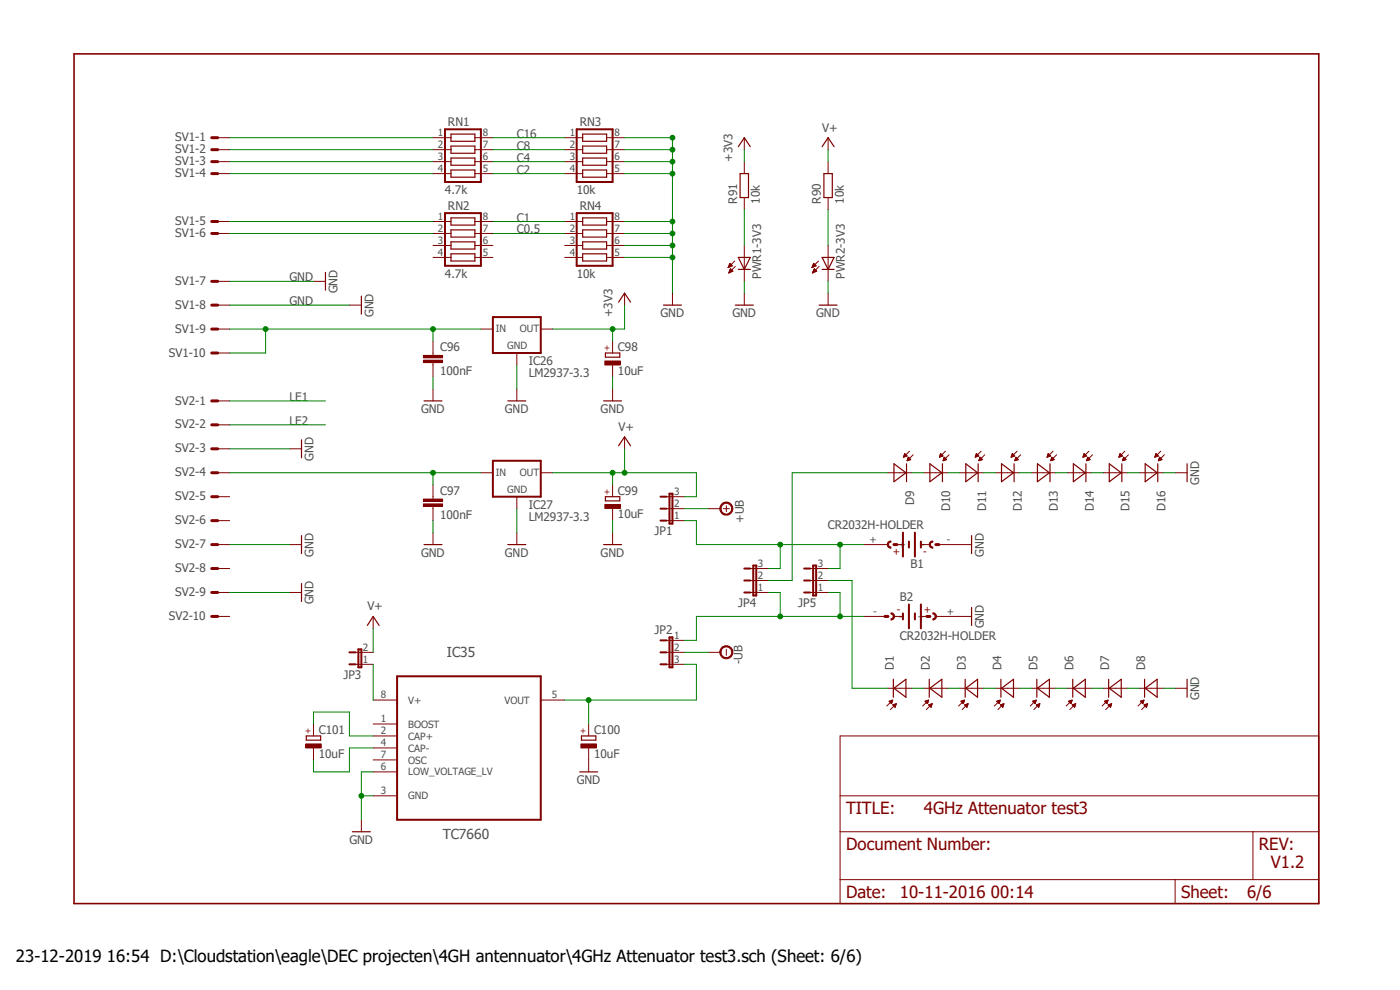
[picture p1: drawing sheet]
<svg xmlns="http://www.w3.org/2000/svg" width="297mm" height="210mm" viewBox="0 0 297 210" stroke-linecap="round" stroke-linejoin="round" font-family="sans-serif">
<path d="M15.2 11.1l265 181.1M280.2 11.1l-265 181.1" fill="none" stroke="#fff" stroke-width=".21"/>
<path d="M15.7 11.4h264.1v180.3h-264.1z" fill="none" stroke="#800000" stroke-width=".34"/>
<g fill="none" stroke="#800000" stroke-width=".21">
<path d="M46.2 29.2h2.5M46.2 31.7h2.5M46.2 34.3h2.5M46.2 36.8h2.5M91.9 29.2h3.8M91.9 31.7h3.8M91.9 34.3h3.8M91.9 36.8h3.8M100.8 29.2h3.8M100.8 31.7h3.8M100.8 34.3h3.8M100.8 36.8h3.8"/>
<path d="M119.8 29.2h3.8M119.8 31.7h3.8M119.8 34.3h3.8M119.8 36.8h3.8M128.7 29.2h3.8M128.7 31.7h3.8M128.7 34.3h3.8M128.7 36.8h3.8M157.9 29.2v2.5M157.9 34.3v2.5M175.7 29.2v2.5M175.7 34.3v2.5"/>
<path d="M46.2 47h2.5M46.2 49.5h2.5M46.2 59.7h2.5M66.5 59.7h2.5M91.9 47h3.8M91.9 49.5h3.8M91.9 52.1h3.8M91.9 54.6h3.8M100.8 47h3.8M100.8 49.5h3.8M100.8 52.1h3.8M100.8 54.6h3.8"/>
<path d="M119.8 47h3.8M119.8 49.5h3.8M119.8 52.1h3.8M119.8 54.6h3.8M128.7 47h3.8M128.7 49.5h3.8M128.7 52.1h3.8M128.7 54.6h3.8M154.5 56.7h.1M154.5 56.6h.2M154.6 56.6h.3M154.6 56.5h.5"/>
<path d="M154.6 56.4h.7M154.6 57.8h.2M154.7 56.3h.6M154.7 56.2h.5M154.7 57.7h.3M154.7 56.1h.4M154.7 57.6h.5M154.7 57.5h.7M154.8 56h.2M154.8 57.4h.6M154.8 55.9h.1M154.8 57.4h.5"/>
<path d="M154.9 57.3h.3M154.9 57.2h.3M154.9 57.1h.2M155 57l-.4 .9M155 57l.5 .5-.9 .4M155 57h.1M155.4 56.4l-.5-.5-.4 .9M155.4 56.4l-.9 .4M155.9 55.4l-1.4 1.4M156 56.5l-1.4 1.4M157.9 41.9v2.5M157.9 52.1v7.6"/>
<path d="M172.3 56.7h.1M172.3 56.6h.2M172.3 56.6h.4M172.4 56.5h.5M172.4 56.4h.7M172.4 56.3h.7M172.4 57.8h.2M172.5 56.2h.5M172.5 57.7h.3M172.5 57.6h.5M172.5 56.1h.4M172.5 57.5h.7"/>
<path d="M172.6 56h.2M172.6 57.4h.6M172.6 55.9h.1M172.6 57.4h.5M172.6 57.3h.4M172.6 55.9l.5 .5-.8 .4zM172.7 57.2h.2M172.7 57.1h.1M172.8 57h.1M172.8 57l-.4 .9M172.8 57l.5 .5-.9 .4M173.7 55.4l-1.4 1.4"/>
<path d="M173.8 56.5l-1.4 1.4M175.7 41.9v2.5M175.7 52.1v7.6M46.2 64.7h2.5M46.2 69.8h2.5M46.2 74.9h2.5M74.1 64.7h2.6M91.9 74.9v.5M91.9 76.9v.5M102 69.8h2.6M109.6 74.9v2.5M114.7 69.8h2.6"/>
<path d="M132.5 62.2v2.5M142.7 62.2v2.5M157.9 62.2v2.5M175.7 62.2v2.5M46.2 95.2h2.5M46.2 85h2.5M46.2 90.1h2.5M61.4 95.2h2.6M109.6 82.5v2.5M132.5 92.7v2.5M46.2 100.3h2.5M46.2 105.4h2.5"/>
<path d="M46.2 110.4h2.5M46.2 115.5h2.5M61.4 115.5h2.6M102 100.3h2.6M109.6 105.4v2.5M109.6 113v2.5M114.7 100.3h2.6M46.2 120.6h2.5M46.2 125.7h2.5M46.2 130.8h2.5M61.4 125.7h2.6M178.2 156.1h101.6v35.6h-101.6z"/>
<path d="M178.2 176.4h101.6M178.2 168.8h101.6M265.8 176.4v10.2M178.2 186.6h101.6M249.3 186.6v5.1"/>
</g>
<g fill="none" stroke="#800000" stroke-width=".64">
<path d="M44.9 29.2h1.3M44.9 31.7h1.3M44.9 34.3h1.3M44.9 36.8h1.3M44.9 47h1.3M44.9 49.5h1.3M44.9 59.7h1.3M44.9 64.7h1.3M44.9 69.8h1.3M44.9 74.9h1.3M44.9 85h1.3M44.9 90.1h1.3"/>
<path d="M44.9 95.2h1.3M44.9 100.3h1.3M44.9 105.4h1.3M44.9 110.4h1.3M44.9 115.5h1.3M44.9 120.6h1.3M44.9 125.7h1.3M44.9 130.8h1.3"/>
</g>
<g fill="none" stroke="#800000" stroke-width=".25">
<path d="M95.7 28.4h5.1v1.6h-5.1zM95.7 31h5.1v1.5h-5.1zM95.7 33.5h5.1v1.6h-5.1zM95.7 36.1h5.1v1.5h-5.1zM123.6 28.4h5.1v1.6h-5.1zM123.6 31h5.1v1.5h-5.1zM123.6 33.5h5.1v1.6h-5.1zM123.6 36.1h5.1v1.5h-5.1zM156.6 31.1l1.3-1.9 1.3 1.9M157 36.8h1.8v5.1h-1.8zM174.4 31.1l1.3-1.9 1.3 1.9M174.8 36.8h1.8v5.1h-1.8z"/>
<path d="M69 57.8v3.8M95.7 46.2h5.1v1.6h-5.1zM95.7 48.8h5.1v1.5h-5.1zM95.7 51.3h5.1v1.5h-5.1zM95.7 53.8h5.1v1.6h-5.1zM123.6 46.2h5.1v1.6h-5.1zM123.6 48.8h5.1v1.5h-5.1zM123.6 51.3h5.1v1.5h-5.1zM123.6 53.8h5.1v1.6h-5.1zM156.6 54.6h2.6l-1.3 2.5zM156.6 57.1h2.6M174.4 57.1h2.6"/>
<path d="M174.4 54.6h2.6l-1.3 2.5zM76.7 62.8v3.8M131.2 64.1l1.3-1.9 1.3 1.9M140.8 64.7h3.8M156 64.7h3.8M173.8 64.7h3.8M64 93.3v3.8M107.7 85h3.8M131.2 94.6l1.3-1.9 1.3 1.9M64 113.6v3.8M107.7 115.5h3.8M64 123.8v3.8"/>
</g>
<path d="M94.4 27.4h7.6v11.2h-7.6zM122.3 27.4h7.7v11.2h-7.7zM94.4 45.2h7.6v11.2h-7.6zM122.3 45.2h7.7v11.2h-7.7zM104.6 67.3h10.1v7.6h-10.1zM104.6 97.7h10.1v7.7h-10.1z" fill="none" stroke="#800000" stroke-width=".42"/>
<path d="M89.8 76.4h4.1v.5h-4.1z" fill-rule="evenodd" fill="#800000"/>
<path d="M89.8 76.4h4.1v.5h-4.1z" fill="none" stroke="#800000" stroke-width=".21"/>
<path d="M89.8 75.4h4.1v.5h-4.1z" fill-rule="evenodd" fill="#800000"/>
<path d="M89.8 75.4h4.1v.5h-4.1zM91.9 72.3v2.6M91.9 77.4v2.6M91.9 105.4v.5M91.9 107.4v.5" fill="none" stroke="#800000" stroke-width=".21"/>
<path d="M89.8 106.9h4.1v.5h-4.1z" fill-rule="evenodd" fill="#800000"/>
<path d="M89.8 106.9h4.1v.5h-4.1z" fill="none" stroke="#800000" stroke-width=".21"/>
<path d="M89.8 105.9h4.1v.5h-4.1z" fill-rule="evenodd" fill="#800000"/>
<path d="M91.9 82.5v2.5M89.8 105.9h4.1v.5h-4.1zM91.9 102.8v2.6M91.9 107.9v2.5M91.9 113v2.5" fill="none" stroke="#800000" stroke-width=".21"/>
<path d="M128.4 74.9h3.1v.9h-3.1zM90 85h3.8M90 115.5h3.8" fill="none" stroke="#800000" stroke-width=".25"/>
<path d="M128.3 76.6h3.3v.8h-3.3z" fill-rule="evenodd" fill="#800000"/>
<path d="M128.3 76.6h3.3v.8h-3.3zM130 72.3v2.6M130 77.4v2.6" fill="none" stroke="#800000" stroke-width=".21"/>
<path d="M128.4 105.4h3.1v.9h-3.1z" fill="none" stroke="#800000" stroke-width=".25"/>
<path d="M128.3 107h3.3v.9h-3.3z" fill-rule="evenodd" fill="#800000"/>
<path d="M130 82.5v2.5M128.3 107h3.3v.9h-3.3zM130 102.8v2.6M130 107.9v2.5M130 113v2.5M141.4 105.4h3.8M141.4 107.9h3.8M141.4 110.4h3.8M153.5 107.9h1.2M154.1 107.3v1.2" fill="none" stroke="#800000" stroke-width=".21"/>
<path d="M128.1 85h3.8M128.1 115.5h3.8" fill="none" stroke="#800000" stroke-width=".25"/>
<path d="M140.1 105.4h1.3M140.1 107.9h1.3M140.1 110.4h1.3M142 104.7h.7v6.4h-.7z" fill="none" stroke="#800000" stroke-width=".42"/>
<path d="M153 107a1.39 1.39 0 0 1 2.3 .2 1.39 1.39 0 0 1-.8 2.1 1.39 1.39 0 0 1-1.8-1.4h.3a1.13 1.13 0 0 1 1.5-1.1 1.13 1.13 0 0 1 .4 1.8 1.13 1.13 0 0 1-1.9-.3v-.4h-.3z" fill-rule="evenodd" fill="#800000"/>
<path d="M150.3 107.9h2.5M153 107a1.39 1.39 0 0 1 2.3 .2 1.39 1.39 0 0 1-.8 2.1 1.39 1.39 0 0 1-1.8-1.4h.3a1.13 1.13 0 0 1 1.5-1.1 1.13 1.13 0 0 1 .4 1.8 1.13 1.13 0 0 1-1.9-.3v-.4h-.3zM79.2 148.5h5M79.2 153.6h5M79.2 156.1h5M79.2 158.7h5M114.7 148.5h5.1M76.7 173.9v2.5M79.2 161.2h5M79.2 163.7h5M79.2 168.8h5" fill="none" stroke="#800000" stroke-width=".21"/>
<path d="M84.2 143.5h30.5v30.4h-30.5z" fill="none" stroke="#800000" stroke-width=".42"/>
<path d="M123.4 156.1h3v.9h-3zM74.8 176.4h3.8" fill="none" stroke="#800000" stroke-width=".25"/>
<path d="M123.2 157.8h3.3v.9h-3.3z" fill-rule="evenodd" fill="#800000"/>
<path d="M123.2 157.8h3.3v.9h-3.3zM124.9 153.6v2.5M124.9 158.7v5" fill="none" stroke="#800000" stroke-width=".21"/>
<path d="M65 156.1h3v.9h-3zM123 163.7h3.8" fill="none" stroke="#800000" stroke-width=".25"/>
<path d="M64.9 157.8h3.3v.9h-3.3z" fill-rule="evenodd" fill="#800000"/>
<path d="M154.1 137.8v1.2M64.9 157.8h3.3v.9h-3.3zM66.5 153.6v2.5M66.5 158.7v2.5" fill="none" stroke="#800000" stroke-width=".21"/>
<path d="M153 137.5a1.4 1.4 0 0 1 2.3 .1 1.4 1.4 0 0 1-.8 2.1 1.4 1.4 0 0 1-1.8-1.3h.3a1.13 1.13 0 0 1 1.5-1.1 1.13 1.13 0 0 1 .4 1.8 1.13 1.13 0 0 1-1.9-.3v-.4h-.3z" fill-rule="evenodd" fill="#800000"/>
<path d="M190.3 115.5h1.3M195.4 115.5h1.9M79.2 130.8v2.5M141.4 138.4h3.8M141.4 135.8h3.8M150.3 138.4h2.5M153 137.5a1.4 1.4 0 0 1 2.3 .1 1.4 1.4 0 0 1-.8 2.1 1.4 1.4 0 0 1-1.8-1.3h.3a1.13 1.13 0 0 1 1.5-1.1 1.13 1.13 0 0 1 .4 1.8 1.13 1.13 0 0 1-1.9-.3v-.4h-.3zM141.4 140.9h3.8" fill="none" stroke="#800000" stroke-width=".21"/>
<path d="M191.6 113v5.1M192.8 114.9v1.3M194.1 113v5.1M195.4 114.9v1.3M140.1 138.4h1.3M140.1 135.8h1.3M142 135.2h.7v6.4h-.7zM140.1 140.9h1.3" fill="none" stroke="#800000" stroke-width=".42"/>
<path d="M77.9 132.7l1.3-1.9 1.2 1.9" fill="none" stroke="#800000" stroke-width=".25"/>
<path d="M188.6 114.9l.4-.1v.2a.51 .51 0 0 0-.5 .5 .51 .51 0 0 0 .5 .5v.3a.76 .76 0 0 1-.7-.5 .76 .76 0 0 1 .3-.9z" fill-rule="evenodd" fill="#800000"/>
<path d="M188.6 114.9l.4-.1v.2a.51 .51 0 0 0-.5 .5 .51 .51 0 0 0 .5 .5v.3a.76 .76 0 0 1-.7-.5 .76 .76 0 0 1 .3-.9z" fill="none" stroke="#800000" stroke-width=".21"/>
<path d="M197.4 114.9l.5-.1v.2a.51 .51 0 0 0-.5 .5 .51 .51 0 0 0 .5 .5v.3a.76 .76 0 0 1-.8-.5 .76 .76 0 0 1 .3-.9z" fill-rule="evenodd" fill="#800000"/>
<path d="M183.3 115.5h5.1M197.4 114.9l.5-.1v.2a.51 .51 0 0 0-.5 .5 .51 .51 0 0 0 .5 .5v.3a.76 .76 0 0 1-.8-.5 .76 .76 0 0 1 .3-.9zM198.5 115.5h5.1M189.7 130.8h1.9M195.4 130.8h1.2" fill="none" stroke="#800000" stroke-width=".21"/>
<path d="M189.7 115.5h.6M198.5 115.5h.7" fill="none" stroke="#800000" stroke-width=".64"/>
<path d="M191.6 130.1v1.3M192.8 128.2v5.1M194.1 130.1v1.3M195.4 128.2v5.1" fill="none" stroke="#800000" stroke-width=".42"/>
<path d="M197.9 130a.76 .76 0 0 1 .8 .8 .76 .76 0 0 1-.8 .7v-.2a.51 .51 0 0 0 .5-.5 .51 .51 0 0 0-.5-.5z" fill-rule="evenodd" fill="#800000"/>
<path d="M197.9 130a.76 .76 0 0 1 .8 .8 .76 .76 0 0 1-.8 .7v-.2a.51 .51 0 0 0 .5-.5 .51 .51 0 0 0-.5-.5z" fill="none" stroke="#800000" stroke-width=".21"/>
<path d="M189 130a.76 .76 0 0 1 .8 .8 .76 .76 0 0 1-.8 .7v-.2a.51 .51 0 0 0 .5-.5 .51 .51 0 0 0-.5-.5z" fill-rule="evenodd" fill="#800000"/>
<g fill="none" stroke="#800000" stroke-width=".21">
<path d="M191.7 97h.1M191.7 96.9h.2M191.7 96.8h.5M191.8 96.7h.6M191.8 96.6h.5M191.8 96.5h.4M191.9 96.4h.3M191.9 96.4h.2M191.9 96.3h.1M191.9 96.2l.5 .5-.7 .3zM192.4 97.7h.2M192.5 97.6h.4"/>
<path d="M192.5 97.5h.6M192.5 97.4h.6M192.6 97.3h.4M192.6 97.2h.4M192.6 97.2h.3M192.7 97.1h.1M192.7 97l.5 .5-.8 .2zM193 95.7l-1.1 1M193.7 96.5l-1 1M199.3 97h.1M199.3 96.9h.3M199.3 96.8h.6"/>
<path d="M199.4 96.7h.6M199.4 96.6h.5M199.4 96.5h.5M199.5 96.4h.3M199.5 96.4h.2M199.5 96.3h.1M199.6 96.2l.5 .5-.8 .3zM200.1 97.7h.1M200.1 97.6h.4M200.1 97.5h.6M200.2 97.4h.5M200.2 97.3h.5"/>
<path d="M200.2 97.2h.4M200.2 97.2h.3M200.3 97.1h.1M200.3 97l.5 .5-.7 .2zM200.6 95.7l-1 1M201.3 96.5l-1 1M206.9 97h.1M206.9 96.9h.3M207 96.8h.4M207 96.7h.6M207 96.6h.6M207.1 96.5h.4"/>
<path d="M207.1 96.4h.3M207.1 96.4h.2M207.1 96.3h.1M207.6 96.7l-.5-.5-.2 .8M207.6 96.7l-.7 .3M207.7 97.7h.1M207.7 97.6h.4M207.7 97.5h.7M207.8 97.4h.6M207.8 97.3h.5M207.8 97.2h.4M207.9 97.2h.2"/>
<path d="M207.9 97.1h.1M207.9 97l.5 .5-.8 .2zM208.2 95.7l-1.1 1M208.9 96.5l-1 1M214.5 97h.1M214.5 96.9h.3M214.6 96.8h.5M214.6 96.7h.7M214.6 96.6h.6M214.7 96.5h.4M214.7 96.4h.3M214.7 96.4h.2"/>
<path d="M214.8 96.3h.1M215.3 96.7l-.5-.5-.3 .8M215.3 96.7l-.8 .3M215.3 97.7h.1M215.3 97.6h.4M215.3 97.5h.7M215.4 97.4h.6M215.4 97.3h.5M215.4 97.2h.4M215.5 97.2h.2M215.5 97.1h.1M215.5 97l.5 .5-.7 .2z"/>
<path d="M215.8 95.7l-1 1M216.5 96.5l-1 1M222.1 97h.1M222.2 96.9h.2M222.2 96.8h.5M222.2 96.7h.7M222.2 96.6h.6M222.3 96.5h.4M222.3 96.4h.3M222.3 96.4h.2M222.4 96.3h.1M222.9 96.7l-.5-.5-.3 .8"/>
<path d="M222.9 96.7l-.8 .3M222.9 97.7h.2M223 97.6h.4M223 97.5h.6M223 97.4h.6M223.1 97.3h.4M223.1 97.2h.3M223.1 97.2h.2M223.1 97.1h.1M223.1 97l.5 .5-.7 .2zM223.4 95.7l-1 1M224.2 96.5l-1.1 1"/>
<path d="M229.7 97h.1M229.8 96.9h.2M229.8 96.8h.5M229.8 96.7h.7M229.9 96.6h.5M229.9 96.5h.4M230 96.4h.3M230 96.4h.1M230 96.3h.1M230.5 96.7l-.5-.5-.3 .8M230.5 96.7l-.8 .3M230.5 97.7h.2"/>
<path d="M230.5 97.6h.5M230.6 97.5h.6M230.6 97.4h.6M230.7 97.3h.4M230.7 97.2h.3M230.7 97.2h.2M230.8 97.1h.1M230.8 97l.5 .5-.8 .2zM231 95.7l-1 1M231.8 96.5l-1 1M237.4 97h.1M237.4 96.9h.3"/>
<path d="M237.4 96.8h.5M237.4 96.7h.7M237.5 96.6h.5M237.5 96.5h.5M237.5 96.4h.4M237.6 96.4h.1M237.6 96.3h.1M238.1 96.7l-.5-.5-.2 .8M238.1 96.7l-.7 .3M238.2 97.7h.1M238.2 97.6h.4M238.2 97.5h.6"/>
<path d="M238.3 97.4h.5M238.3 97.3h.5M238.3 97.2h.3M238.3 97.2h.2M238.4 97.1h.1M238.4 97l.5 .5-.8 .2zM238.6 95.7l-1 1M239.4 96.5l-1 1M245 97h.1M245 96.9h.3M245.1 96.8h.4M245.1 96.7h.6"/>
<path d="M245.1 96.6h.6M245.2 96.5h.4M245.2 96.4h.2M245.2 96.3h.1M245.7 96.7l-.5-.5-.2 .8M245.7 96.7l-.7 .3M245.8 97.7h.1M245.8 97.6h.4M245.8 97.5h.7M245.9 97.4h.6M245.9 97.3h.4M245.9 97.2h.4"/>
<path d="M246 97.2h.2M246 97.1h.1M246 97l.5 .5-.8 .2zM246.3 95.7l-1.1 1M247 96.5l-1 1M188.4 100.3h5.1M196 100.3h5.1M203.6 115.5h2.5M203.6 100.3h5.1M211.2 100.3h5.1M218.8 100.3h5.1M226.4 100.3h5.1"/>
<path d="M234.1 100.3h5M241.7 100.3h5.1M249.3 100.3h2.5M75.4 138.4h3.8M159.2 120.6h3.8M159.2 123.1h3.8M159.2 125.7h3.8M171.9 120.6h3.8M171.9 123.1h3.8M171.9 125.7h3.8M183.3 130.8h5.1M189 130a.76 .76 0 0 1 .8 .8 .76 .76 0 0 1-.8 .7v-.2a.51 .51 0 0 0 .5-.5 .51 .51 0 0 0-.5-.5z"/>
<path d="M198.5 130.8h7.6M75.4 140.9h3.8M188.4 146h5.1M188.6 148.8l.5 .5M188.6 148.8l.8-.3-.3 .8M188.6 148.8h.7M188.7 148.9h.6M188.8 149h.4M188.9 149.1h.3M188.9 148.7h.4M189 149.1h.2M189.1 149.2h.1"/>
<path d="M189.1 148.8l-1 1M189.1 148.6h.3M189.4 149.5l.8-.2-.3 .7zM189.4 149.6h.6M189.5 149.6h.5M189.5 149.5h.6M189.6 149.7h.4M189.7 149.9h.2M189.8 149.9h.1M189.8 149.4h.3M189.9 150h.1M189.9 149.5l-1 1"/>
<path d="M190.1 149.3h.1M196 146h5.1M196.3 148.8h.6M196.3 148.8l.5 .5M196.3 148.8l.7-.3-.2 .8M196.3 148.9h.6M196.4 149h.4M196.5 149.1h.3M196.5 148.7h.4M196.6 149.1h.2M196.7 149.2h.1M196.8 148.6h.2"/>
<path d="M196.8 148.8l-1.1 1M197 149.6h.7M197 149.5l.8-.2-.3 .7zM197.1 149.6h.6M197.1 149.5h.6M197.2 149.7h.4M197.3 149.9h.3M197.4 149.9h.1M197.4 149.4h.3M197.5 150h.1M197.5 149.5l-1 1M197.7 149.3h.1"/>
<path d="M203.6 146h5.1M203.9 148.8h.7M203.9 148.8l.5 .5M203.9 148.8l.7-.3-.2 .8M204 148.9h.5M204 149h.5M204.1 149.1h.3M204.1 148.7h.5M204.2 149.1h.2M204.3 149.2h.1M204.4 148.6h.2M204.4 148.8l-1 1"/>
<path d="M204.6 149.6h.7M204.6 149.5l.8-.2-.3 .7zM204.7 149.6h.6M204.8 149.5h.5M204.9 149.7h.3M204.9 149.9h.3M205 149.9h.1M205.1 149.4h.3M205.1 150h.1M205.1 149.5l-1 1M205.3 149.3h.1M211.2 146h5.1"/>
<path d="M211.5 148.8l.7-.3-.2 .8zM211.5 148.8h.6M211.5 148.9h.6M211.7 149h.4M211.8 149.1h.2M211.8 148.7h.4M211.9 149.2h.1M212 148.8l-1.1 1M212 148.6h.2M212.2 149.5l.8-.2-.3 .7zM212.3 149.6h.6M212.4 149.5h.5"/>
<path d="M212.4 149.7h.5M212.6 149.9h.2M212.7 149.4h.3M212.7 150h.1M212.7 149.5l-1 1M212.9 149.3h.1M218.8 146h5.1M219.1 148.8l.7-.3-.2 .8zM219.1 148.8h.7M219.2 148.9h.6M219.3 149h.4M219.4 149.1h.3"/>
<path d="M219.4 148.7h.4M219.5 149.1h.2M219.5 149.2h.1M219.6 148.8l-1 1M219.6 148.6h.2M219.8 149.5l.8-.2-.3 .7zM219.9 149.6h.6M220 149.6h.5M220 149.5h.6M220 149.7h.5M220.1 149.9h.3M220.3 149.9h.1"/>
<path d="M220.3 149.4h.3M220.3 150h.1M220.3 149.5l-1 1M220.6 149.3h.1M226.4 146h5.1M226.7 148.8l.8-.3-.3 .8zM226.7 148.8h.7M226.8 148.9h.6M226.9 149h.4M227 149.1h.3M227 148.7h.4M227.1 149.1h.2"/>
<path d="M227.2 149.2h.1M227.2 148.8l-1 1M227.2 148.6h.3M227.5 149.5l.7-.2-.2 .7zM227.5 149.6h.6M227.6 149.6h.5M227.6 149.5h.6M227.7 149.7h.4M227.8 149.9h.2M227.9 149.9h.1M227.9 149.4h.3M228 150h.1"/>
<path d="M228 149.5l-1.1 1M228.2 149.3h.1M234.1 146h5M234.3 148.8l.8-.3-.3 .8zM234.4 148.8h.6M234.4 148.9h.6M234.5 149h.4M234.6 149.1h.3M234.6 148.7h.4M234.7 149.1h.2M234.8 149.2h.1M234.8 148.8l-1 1"/>
<path d="M234.9 148.6h.2M235.1 149.5l.7-.2-.2 .7zM235.1 149.6h.7M235.2 149.6h.5M235.2 149.5h.6M235.3 149.7h.4M235.4 149.9h.3M235.5 149.9h.1M235.5 149.4h.3M235.6 150h.1M235.6 149.5l-1 1M235.8 149.3h.1"/>
<path d="M241.7 146h5.1M241.9 148.8h.7M241.9 148.8l.8-.3-.3 .8zM242 148.9h.6M242.1 149h.5M242.2 149.1h.3M242.2 148.7h.5M242.3 149.1h.2M242.4 149.2h.1M242.4 148.8l-1 1M242.5 148.6h.2M242.7 149.5l.8-.2-.3 .7z"/>
<path d="M242.7 149.6h.7M242.8 149.6h.5M242.9 149.5h.5M242.9 149.7h.4M243 149.9h.3M243.1 149.9h.1M243.1 149.4h.3M243.2 150h.1M243.2 149.5l-1 1M243.4 149.3h.1M249.3 146h2.5"/>
</g>
<path d="M187.7 130.8h.7M196.6 130.8h.7" fill="none" stroke="#800000" stroke-width=".64"/>
<g fill="none" stroke="#800000" stroke-width=".25">
<path d="M189.7 98.4l2.5 1.9-2.5 1.9zM192.3 98.4v3.8M197.3 98.4l2.5 1.9-2.5 1.9zM199.9 98.4v3.8M204.9 98.4l2.5 1.9-2.5 1.9zM207.5 98.4v3.8M212.5 98.4l2.5 1.9-2.5 1.9zM215.1 98.4v3.8M220.1 98.4l2.5 1.9-2.5 1.9zM222.8 98.4v3.8M227.7 98.4l2.6 1.9-2.6 1.9zM230.4 98.4v3.8"/>
<path d="M235.3 98.4l2.6 1.9-2.6 1.9zM238 98.4v3.8M243 98.4l2.5 1.9-2.5 1.9zM245.6 98.4v3.8M251.8 98.4v3.8M206.1 113.6v3.8M206.1 128.9v3.8M189.5 144.1v3.8M189.7 146l2.5-1.9v3.8zM197.1 144.1v3.8M197.3 146l2.5-1.9v3.8zM204.8 144.1v3.8"/>
<path d="M204.9 146l2.5-1.9v3.8zM212.3 144.1v3.8M212.5 146l2.5-1.9v3.8zM220 144.1v3.8M220.1 146l2.5-1.9v3.8zM227.6 144.1v3.8M227.7 146l2.6-1.9v3.8zM235.2 144.1v3.8M235.3 146l2.6-1.9v3.8zM242.8 144.1v3.8M243 146l2.5-1.9v3.8zM251.8 144.1v3.8"/>
</g>
<path d="M159.8 120h.6v6.3h-.6zM172.5 120h.6v6.3h-.6zM74.1 138.4h1.3M76 137.8h.7v3.8h-.7zM157.9 120.6h1.3M157.9 123.1h1.3M157.9 125.7h1.3M170.6 120.6h1.3M170.6 123.1h1.3M170.6 125.7h1.3M74.1 140.9h1.3" fill="none" stroke="#800000" stroke-width=".42"/>
<path d="M132.5 29.2h10.2v33M132.5 31.7h10.2M132.5 34.3h10.2M132.5 36.8h10.2M48.7 59.7h17.8M132.5 47h10.2M132.5 49.5h10.2M132.5 52.1h10.2M132.5 54.6h10.2M48.7 64.7h25.4" fill="none" stroke="#008000" stroke-width=".21"/>
<circle cx="142.7" cy="29.2" r=".51" fill="#008000"/>
<circle cx="142.7" cy="29.2" r=".51" fill="none" stroke="#008000" stroke-width=".21"/>
<circle cx="142.7" cy="31.8" r=".51" fill="#008000"/>
<circle cx="142.7" cy="31.8" r=".51" fill="none" stroke="#008000" stroke-width=".21"/>
<circle cx="142.7" cy="34.3" r=".51" fill="#008000"/>
<circle cx="142.7" cy="34.3" r=".51" fill="none" stroke="#008000" stroke-width=".21"/>
<circle cx="142.7" cy="36.8" r=".51" fill="#008000"/>
<circle cx="142.7" cy="36.8" r=".51" fill="none" stroke="#008000" stroke-width=".21"/>
<circle cx="142.7" cy="47" r=".51" fill="#008000"/>
<circle cx="142.7" cy="47" r=".51" fill="none" stroke="#008000" stroke-width=".21"/>
<circle cx="142.7" cy="49.5" r=".51" fill="#008000"/>
<circle cx="142.7" cy="49.5" r=".51" fill="none" stroke="#008000" stroke-width=".21"/>
<circle cx="142.7" cy="52.1" r=".51" fill="#008000"/>
<circle cx="142.7" cy="52.1" r=".51" fill="none" stroke="#008000" stroke-width=".21"/>
<circle cx="142.7" cy="54.6" r=".51" fill="#008000"/>
<g fill="none" stroke="#008000" stroke-width=".21">
<path d="M157.9 59.7v2.5M175.7 59.7v2.5M91.9 80v2.5M109.6 77.4v5.1M130 80v2.5M48.7 95.2h12.7M48.7 115.5h12.7M91.9 110.4v2.6M109.6 107.9v5.1M130 110.4v2.6M48.7 125.7h12.7M76.7 168.8h2.5"/>
<path d="M79.2 163.7h-2.5v10.2"/>
<circle cx="142.7" cy="54.6" r=".51"/>
</g>
<circle cx="76.7" cy="168.8" r=".51" fill="#008000"/>
<g fill="none" stroke="#008000" stroke-width=".21">
<path d="M48.7 29.2h43.2M48.7 31.7h43.2M48.7 34.3h43.2M48.7 36.8h43.2M104.6 29.2h15.2M104.6 31.7h15.2M104.6 34.3h15.2M104.6 36.8h15.2M157.9 31.7v2.6M48.7 47h43.2M48.7 49.5h43.2M104.6 47h15.2"/>
<path d="M104.6 49.5h15.2M157.9 44.4v7.7M130 69.8v2.5M132.5 64.7v5.1h-15.2M246.8 100.3h2.5M246.8 146h2.5"/>
<circle cx="76.7" cy="168.8" r=".51"/>
</g>
<circle cx="130" cy="69.8" r=".51" fill="#008000"/>
<g fill="none" stroke="#008000" stroke-width=".21">
<path d="M175.7 31.7v2.6M132.5 95.2v5.1M117.3 100.3h30.4v5.1h-2.5M130 100.3v2.5"/>
<circle cx="130" cy="69.8" r=".51"/>
</g>
<circle cx="130" cy="100.3" r=".51" fill="#008000"/>
<circle cx="130" cy="100.3" r=".51" fill="none" stroke="#008000" stroke-width=".21"/>
<circle cx="132.5" cy="100.3" r=".51" fill="#008000"/>
<g fill="none" stroke="#008000" stroke-width=".21">
<path d="M175.7 44.4v7.7M48.7 69.8h53.3M56.3 69.8v5.1h-7.6M145.2 107.9h5.1M79.2 133.3v5.1M145.2 138.4h5.1"/>
<circle cx="132.5" cy="100.3" r=".51"/>
</g>
<circle cx="56.3" cy="69.8" r=".51" fill="#008000"/>
<g fill="none" stroke="#008000" stroke-width=".21">
<path d="M91.9 69.8v2.5"/>
<circle cx="56.3" cy="69.8" r=".51"/>
</g>
<circle cx="91.9" cy="69.8" r=".51" fill="#008000"/>
<g fill="none" stroke="#008000" stroke-width=".21">
<path d="M48.7 100.3h53.3M91.9 100.3v2.5"/>
<circle cx="91.9" cy="69.8" r=".51"/>
</g>
<circle cx="91.9" cy="100.3" r=".51" fill="#008000"/>
<g fill="none" stroke="#008000" stroke-width=".21">
<path d="M124.9 148.5v5.1M145.2 140.9h2.5v7.6h-27.9"/>
<circle cx="91.9" cy="100.3" r=".51"/>
</g>
<circle cx="124.9" cy="148.5" r=".51" fill="#008000"/>
<g fill="none" stroke="#008000" stroke-width=".21">
<path d="M145.2 110.4h2.5v5.1h35.6M165.5 115.5v5.1h-2.5M178.2 115.5v5.1h-2.5M66.5 153.6v-2.6h7.6v5.1h5.1M79.2 158.7h-5.1v5h-7.6v-2.5"/>
<circle cx="124.9" cy="148.5" r=".51"/>
</g>
<circle cx="165.5" cy="115.5" r=".51" fill="#008000"/>
<circle cx="165.5" cy="115.5" r=".51" fill="none" stroke="#008000" stroke-width=".21"/>
<circle cx="178.2" cy="115.5" r=".51" fill="#008000"/>
<g fill="none" stroke="#008000" stroke-width=".21">
<path d="M163 125.7h2.5v5.1M175.7 125.7h2.5v5.1M183.3 130.8h-35.6v5h-2.5"/>
<circle cx="178.2" cy="115.5" r=".51"/>
</g>
<circle cx="178.2" cy="130.8" r=".51" fill="#008000"/>
<circle cx="178.2" cy="130.8" r=".51" fill="none" stroke="#008000" stroke-width=".21"/>
<circle cx="165.5" cy="130.8" r=".51" fill="#008000"/>
<g fill="none" stroke="#008000" stroke-width=".21">
<path d="M48.7 85h20.3M48.7 90.1h20.3M188.4 100.3h-20.3v22.8h-5.1M193.5 100.3h2.5M201.1 100.3h2.5M208.7 100.3h2.5M216.3 100.3h2.5M223.9 100.3h2.5M231.5 100.3h2.6M239.1 100.3h2.6M175.7 123.1h5.1v22.9h7.6M79.2 140.9v7.6"/>
<path d="M193.5 146h2.5M201.1 146h2.5M208.7 146h2.5M216.3 146h2.5M223.9 146h2.5M231.5 146h2.6M239.1 146h2.6"/>
<circle cx="165.5" cy="130.8" r=".51"/>
</g>
<g font-size="3.6" fill="#800000">
<text x="179.5" y="172.6">TITLE:</text>
<text x="196" y="172.6">4GHz Attenuator test3</text>
<text x="179.5" y="180.3">Document Number:</text>
<text x="267.1" y="180.3">REV:</text>
<text x="269.6" y="184.1">V1.2</text>
<text x="179.5" y="190.4">Date:</text>
<text x="190.9" y="190.4">10-11-2016 00:14</text>
<text x="250.6" y="190.4">Sheet:</text>
<text x="264.6" y="190.4">6/6</text>
</g>
<text font-size="3.6" x="3.4" y="204">23-12-2019 16:54 D:\Cloudstation\eagle\DEC projecten\4GH antennuator\4GHz Attenuator test3.sch (Sheet: 6/6)</text>
<g font-size="2.9" fill="#505050">
<text x="94.8" y="139.4">IC35</text>
<text x="93.9" y="178">TC7660</text>
</g>
<g font-size="2.5" fill="#505050">
<text x="37.2" y="30">SV1-1</text>
<text x="95" y="26.7">RN1</text>
<text x="109.6" y="29.2">C16</text>
<text x="123" y="26.7">RN3</text>
<text x="174.4" y="27.9">V+</text>
<text x="37.2" y="32.5">SV1-2</text>
<text x="37.2" y="35.1">SV1-3</text>
<text x="109.6" y="31.8">C8</text>
<text x="109.6" y="34.3">C4</text>
<text x="155.4" y="34.3" transform="rotate(-90 155.4 34.3)">+3V3</text>
<text x="37.2" y="37.6">SV1-4</text>
<text x="94.4" y="41.1">4.7k</text>
<text x="109.6" y="36.8">C2</text>
<text x="122.3" y="41.1">10k</text>
<text x="37.2" y="47.8">SV1-5</text>
<text x="95" y="44.5">RN2</text>
<text x="109.6" y="47">C1</text>
<text x="123" y="44.5">RN4</text>
<text x="156.4" y="43.2" transform="rotate(-90 156.4 43.2)">R91</text>
<text x="161.2" y="43.2" transform="rotate(-90 161.2 43.2)">10k</text>
<text x="174.2" y="43.2" transform="rotate(-90 174.2 43.2)">R90</text>
<text x="179" y="43.2" transform="rotate(-90 179 43.2)">10k</text>
<text x="37.2" y="50.3">SV1-6</text>
<text x="109.6" y="49.5">C0.5</text>
<text x="61.4" y="59.7">GND</text>
<text x="94.4" y="58.9">4.7k</text>
<text x="122.3" y="58.9">10k</text>
<text x="161.5" y="59.2" transform="rotate(-90 161.5 59.2)">PWR1-3V3</text>
<text x="179.2" y="59.2" transform="rotate(-90 179.2 59.2)">PWR2-3V3</text>
<text x="37.2" y="60.5">SV1-7</text>
<text x="37.2" y="65.5">SV1-8</text>
<text x="61.4" y="64.7">GND</text>
<text x="71.6" y="62.2" transform="rotate(-90 71.6 62.2)">GND</text>
<text x="37.2" y="70.6">SV1-9</text>
<text x="79.2" y="67.3" transform="rotate(-90 79.2 67.3)">GND</text>
<text x="130" y="67.3" transform="rotate(-90 130 67.3)">+3V3</text>
<text x="140.1" y="67.3">GND</text>
<text x="155.4" y="67.3">GND</text>
<text x="173.1" y="67.3">GND</text>
<text x="35.8" y="75.7">SV1-10</text>
<text x="93.4" y="74.5">C96</text>
<text x="112.2" y="77.4">IC26</text>
<text x="131.1" y="74.4">C98</text>
<text x="93.4" y="79.6">100nF</text>
<text x="112.2" y="80">LM2937-3.3</text>
<text x="131.1" y="79.5">10uF</text>
<text x="37.2" y="85.8">SV2-1</text>
<text x="61.4" y="85">LE1</text>
<text x="89.3" y="87.6">GND</text>
<text x="107.1" y="87.6">GND</text>
<text x="127.4" y="87.6">GND</text>
<text x="37.2" y="90.9">SV2-2</text>
<text x="37.2" y="96">SV2-3</text>
<text x="61.4" y="90.1">LE2</text>
<text x="131.2" y="91.4">V+</text>
<text x="37.2" y="101.1">SV2-4</text>
<text x="66.5" y="97.7" transform="rotate(-90 66.5 97.7)">GND</text>
<text x="37.2" y="106.1">SV2-5</text>
<text x="93.4" y="105">C97</text>
<text x="112.2" y="107.9">IC27</text>
<text x="131.1" y="104.9">C99</text>
<text x="194" y="107.1" transform="rotate(-90 194 107.1)">D9</text>
<text x="254.4" y="102.8" transform="rotate(-90 254.4 102.8)">GND</text>
<text x="37.2" y="111.2">SV2-6</text>
<text x="93.4" y="110.1">100nF</text>
<text x="112.2" y="110.4">LM2937-3.3</text>
<text x="131.1" y="110">10uF</text>
<text x="138.9" y="113.5">JP1</text>
<text x="157.8" y="111" transform="rotate(-90 157.8 111)">+UB</text>
<text x="175.6" y="112.2">CR2032H-HOLDER</text>
<text x="201.6" y="108.5" transform="rotate(-90 201.6 108.5)">D10</text>
<text x="209.2" y="108.5" transform="rotate(-90 209.2 108.5)">D11</text>
<text x="216.8" y="108.5" transform="rotate(-90 216.8 108.5)">D12</text>
<text x="224.4" y="108.5" transform="rotate(-90 224.4 108.5)">D13</text>
<text x="232" y="108.5" transform="rotate(-90 232 108.5)">D14</text>
<text x="239.7" y="108.5" transform="rotate(-90 239.7 108.5)">D15</text>
<text x="247.3" y="108.5" transform="rotate(-90 247.3 108.5)">D16</text>
<text x="37.2" y="116.3">SV2-7</text>
<text x="66.5" y="118.1" transform="rotate(-90 66.5 118.1)">GND</text>
<text x="89.3" y="118.1">GND</text>
<text x="107.1" y="118.1">GND</text>
<text x="127.4" y="118.1">GND</text>
<text x="208.7" y="118.1" transform="rotate(-90 208.7 118.1)">GND</text>
<text x="37.2" y="121.4">SV2-8</text>
<text x="193.2" y="120.5">B1</text>
<text x="35.8" y="131.5">SV2-10</text>
<text x="37.2" y="126.5">SV2-9</text>
<text x="66.5" y="128.2" transform="rotate(-90 66.5 128.2)">GND</text>
<text x="77.9" y="129.5">V+</text>
<text x="156.6" y="128.7">JP4</text>
<text x="169.3" y="128.7">JP5</text>
<text x="190.9" y="127.6">B2</text>
<text x="138.9" y="134.6">JP2</text>
<text x="190.9" y="135.8">CR2032H-HOLDER</text>
<text x="208.7" y="133.3" transform="rotate(-90 208.7 133.3)">GND</text>
<text x="72.9" y="144">JP3</text>
<text x="157.5" y="140.9" transform="rotate(-90 157.5 140.9)">-UB</text>
<text x="189.7" y="142.2" transform="rotate(-90 189.7 142.2)">D1</text>
<text x="197.3" y="142.2" transform="rotate(-90 197.3 142.2)">D2</text>
<text x="204.9" y="142.2" transform="rotate(-90 204.9 142.2)">D3</text>
<text x="212.5" y="142.2" transform="rotate(-90 212.5 142.2)">D4</text>
<text x="220.1" y="142.2" transform="rotate(-90 220.1 142.2)">D5</text>
<text x="227.7" y="142.2" transform="rotate(-90 227.7 142.2)">D6</text>
<text x="235.3" y="142.2" transform="rotate(-90 235.3 142.2)">D7</text>
<text x="243" y="142.2" transform="rotate(-90 243 142.2)">D8</text>
<text x="254.4" y="148.5" transform="rotate(-90 254.4 148.5)">GND</text>
<text x="67.7" y="155.7">C101</text>
<text x="126" y="155.7">C100</text>
<text x="67.7" y="160.7">10uF</text>
<text x="126" y="160.7">10uF</text>
<text x="122.3" y="166.3">GND</text>
<text x="74.1" y="179">GND</text>
</g>
<g font-size="2.1" fill="#505050">
<text x="92.9" y="28.9">1</text>
<text x="102.4" y="28.9">8</text>
<text x="120.9" y="28.9">1</text>
<text x="130.3" y="28.9">8</text>
<text x="92.9" y="31.4">2</text>
<text x="92.9" y="33.9">3</text>
<text x="102.4" y="33.9">6</text>
<text x="102.4" y="31.4">7</text>
<text x="120.9" y="31.4">2</text>
<text x="120.9" y="33.9">3</text>
<text x="130.3" y="33.9">6</text>
<text x="130.3" y="31.4">7</text>
<text x="92.9" y="36.4">4</text>
<text x="102.4" y="36.4">5</text>
<text x="120.9" y="36.4">4</text>
<text x="130.3" y="36.4">5</text>
<text x="92.9" y="46.6">1</text>
<text x="102.4" y="46.6">8</text>
<text x="120.9" y="46.6">1</text>
<text x="130.3" y="46.6">8</text>
<text x="92.9" y="49.1">2</text>
<text x="92.9" y="51.7">3</text>
<text x="102.4" y="51.7">6</text>
<text x="102.4" y="49.1">7</text>
<text x="120.9" y="49.1">2</text>
<text x="120.9" y="51.7">3</text>
<text x="130.3" y="51.7">6</text>
<text x="130.3" y="49.1">7</text>
<text x="92.9" y="54.2">4</text>
<text x="102.4" y="54.2">5</text>
<text x="120.9" y="54.2">4</text>
<text x="130.3" y="54.2">5</text>
<text x="105.2" y="70.4">IN</text>
<text x="110.3" y="70.4">OUT</text>
<text x="107.6" y="74.1">GND</text>
<text x="105.2" y="100.9">IN</text>
<text x="110.3" y="100.9">OUT</text>
<text x="107.6" y="104.6">GND</text>
<text x="143" y="107.6">2</text>
<text x="143" y="105">3</text>
<text x="143" y="110.1">1</text>
<text x="184.5" y="115.2">+</text>
<text x="190.7" y="116.3">+</text>
<text x="195.4" y="116.3">-</text>
<text x="200.9" y="115.2">-</text>
<text x="160.8" y="125.3">1</text>
<text x="160.8" y="122.8">2</text>
<text x="160.8" y="120.2">3</text>
<text x="173.5" y="125.3">1</text>
<text x="173.5" y="122.8">2</text>
<text x="173.5" y="120.2">3</text>
<text x="185.3" y="130.4">-</text>
<text x="190.7" y="131.5">-</text>
<text x="194.6" y="131.5">+</text>
<text x="200.9" y="130.4">+</text>
<text x="143" y="135.5">1</text>
<text x="77" y="140.5">1</text>
<text x="77" y="138">2</text>
<text x="143" y="138">2</text>
<text x="143" y="140.5">3</text>
<text x="80.8" y="148.2">8</text>
<text x="86.6" y="149.3">V+</text>
<text x="107" y="149.3">VOUT</text>
<text x="117.1" y="148.2">5</text>
<text x="80.8" y="153.2">1</text>
<text x="80.8" y="155.8">2</text>
<text x="86.6" y="154.3">BOOST</text>
<text x="80.8" y="158.3">4</text>
<text x="80.8" y="160.9">7</text>
<text x="86.6" y="156.9">CAP+</text>
<text x="86.6" y="159.4">CAP-</text>
<text x="86.6" y="162">OSC</text>
<text x="80.8" y="163.4">6</text>
<text x="86.6" y="164.5">LOW_VOLTAGE_LV</text>
<text x="80.8" y="168.5">3</text>
<text x="86.6" y="169.6">GND</text>
</g>
<g font-size="2.1" fill="#800000">
<text x="189.4" y="117.7">+</text>
<text x="195.9" y="117.7">-</text>
<text x="190.3" y="130.1">-</text>
<text x="196" y="130.1">+</text>
</g>
<g font-size="1.8" fill="#800000">
<text x="129.4" y="74.5" transform="rotate(-90 129.4 74.5)">+</text>
<text x="129.4" y="104.9" transform="rotate(-90 129.4 104.9)">+</text>
<text x="65.9" y="155.7" transform="rotate(-90 65.9 155.7)">+</text>
<text x="124.3" y="155.7" transform="rotate(-90 124.3 155.7)">+</text>
</g>
</svg>
